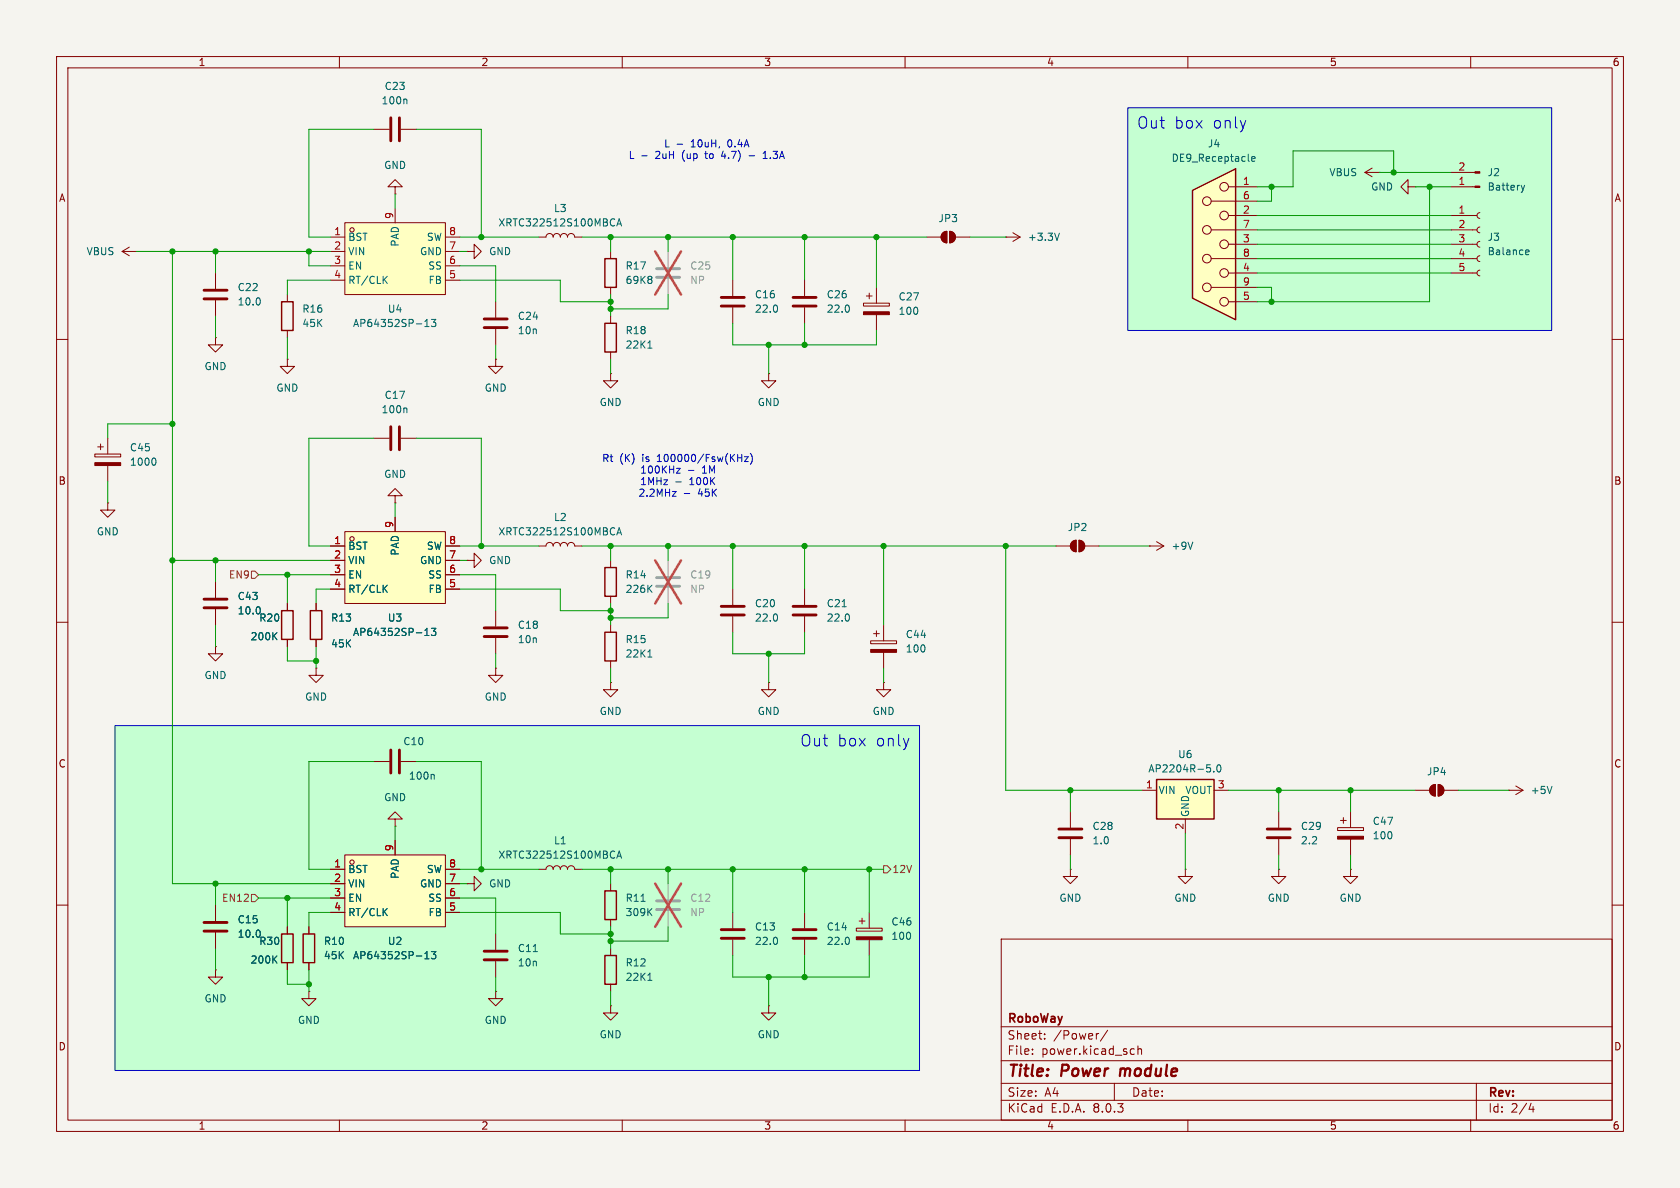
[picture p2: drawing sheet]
<svg xmlns="http://www.w3.org/2000/svg" width="297mm" height="210mm" viewBox="0 0 297 210" stroke-linecap="round" stroke-linejoin="round" font-family="sans-serif">
<path d="M0 0h297v210h-297z" fill="#f5f4ef" stroke="#f5f4ef" stroke-width=".18"/>
<g fill="none" stroke="#840000" stroke-width=".18">
<path d="M10 10h277v190h-277zM12 12h273v186h-273zM60 10v2M110 10v2M160 10v2M210 10v2M260 10v2M10 60h2M285 60h2M10 110h2M285 110h2M10 160h2"/>
<path d="M285 160h2M177 166h108v32h-108zM60 198v2M110 198v2M160 198v2M177 194.5h108M177 191.5h108M177 187.5h108M177 181.5h108M182.5 186.3v.1M182.5 185.5v.1M184.7 183.6v.1"/>
<path d="M184.7 182.8v.1M194.2 182.7l-.2 .1M195.8 182.1l-1.3 2M197 191.5v3M200.1 185.4l.4 .1M200.5 186.3l-.4 .1M201.2 185.5l.2-.1 .3 .1 .1 .9M201.2 184.9v1.5M210 198v2M260 198v2M261 191.5v6.5M270.7 195l-.4 1.1h.9"/>
<path d="M271 195.6v1"/>
</g>
<path d="M198.1 188.9l-.1 1.3" fill="none" stroke="#840000" stroke-width=".4"/>
<g fill="#c5ffd2">
<path d="M199.4 19.1h74.9v39.3h-74.9z"/>
<path d="M20.3 128.3h142.3v60.9h-142.3z"/>
</g>
<path d="M127.5 52.6h4.1M127.5 54.1h4.1M36.1 105.9h4M36.1 107.4h4M69.1 132.6v4.1M70.6 132.6v4.1M187.2 146.6h4.1M187.2 148.1h4.1" fill="none" stroke="#840000" stroke-width=".51"/>
<g fill="none" stroke="#840000" stroke-width=".18">
<path d="M129.5 49.5v2.8M129.5 54.4v2.8M163.8 41.9h2.6M166.7 41.2l.7-.3v2a1.02 1.02 0 0 1-.9-.6 1.02 1.02 0 0 1 .2-1.1zM167.9 40.9a1.02 1.02 0 0 1 1 1 1.02 1.02 0 0 1-1 1zM168.9 41.9h2.5M177.8 41.9h.1M177.8 41.9h2.5M179.1 41.1l1.2 .8M180.3 41.9l-1.2 .8M95.2 96.5h1.3a.64 .64 0 0 1 .7-.6 .64 .64 0 0 1 .6 .6 .64 .64 0 0 1 .6-.6 .64 .64 0 0 1 .7 .6 .64 .64 0 0 1 .6-.6 .64 .64 0 0 1 .6 .6 .64 .64 0 0 1 .7-.6 .64 .64 0 0 1 .6 .6h1.3M107.9 99.1v1.2"/>
<path d="M203.2 96.5h.1M203.2 96.5h2.5M204.5 95.8l1.2 .7M205.7 96.5l-1.2 .8M38.1 114.3v1.3h1.3l-1.3 1.2-1.3-1.2h1.3M38.1 114.3h.1M38.1 102.9v2.8M38.1 107.7v2.8M50.8 106.7v1.3M50.8 113v1.3M107.9 105.4v1.3M66 134.6h2.8"/>
<path d="M70.9 134.6h2.8M250.2 139.7h2.5M253 139l.7-.3v2a1.02 1.02 0 0 1-.9-.6 1.02 1.02 0 0 1 .2-1.1zM254.3 138.7a1.02 1.02 0 0 1 1 1 1.02 1.02 0 0 1-1 1zM255.3 139.7h2.5M266.7 139.7h.1M266.7 139.7h2.5M268 138.9l1.2 .8M269.2 139.7l-1.2 .8M69.8 144.8h1.3l-1.3-1.3-1.2 1.3h1.2v1.3M69.8 146.1h.1M189.2 153.7v1.2h1.3l-1.3 1.3-1.2-1.3h1.2"/>
<path d="M189.2 153.7h.1M189.2 143.5v2.8M189.2 148.3v2.8M54.6 163.8v1.3M54.6 170.2v1.3"/>
</g>
<g fill="none" stroke="#006464" stroke-width=".18">
<path d="M137.3 54l.2 .4-.2 .7M187.3 41.2l-.4 1.3M108.4 93.3l.3 .1M108.7 94.4l-.3 .2M109 94.6l.5-1.3 .4 1.3M109.2 94.2h.6M210.9 95.8l-.5 1.3M45.9 107.4l.1 .3v.6M48.4 112.4l.6 .7M49 111.8l-.8 .8M114.7 104l.6 .7M115.3 103.4l-.8 .8"/>
<path d="M76.6 136.9l.2 .2v.6M274.4 139l-.5 1.3"/>
</g>
<g fill="#840000" stroke="#840000" stroke-width=".18">
<path d="M166.7 41.2l.7-.3v2a1.02 1.02 0 0 1-.9-.6 1.02 1.02 0 0 1 .2-1.1z"/>
<path d="M167.9 40.9a1.02 1.02 0 0 1 1 1 1.02 1.02 0 0 1-1 1z"/>
<path d="M253 139l.7-.3v2a1.02 1.02 0 0 1-.9-.6 1.02 1.02 0 0 1 .2-1.1z"/>
<path d="M254.3 138.7a1.02 1.02 0 0 1 1 1 1.02 1.02 0 0 1-1 1z"/>
</g>
<path d="M49.8 108h2v5h-2zM106.9 100.3h2.1v5.1h-2.1zM53.6 165.1h2v5.1h-2z" fill="none" stroke="#840000" stroke-width=".25"/>
<path d="M61 151.1h17.7v12.7h-17.7z" fill="#ffffc2"/>
<g fill="none" stroke="#840000" stroke-width=".18">
<path d="M82.5 44.5h1.3v-1.3l1.3 1.3-1.3 1.2v-1.2M82.5 44.5h.1M58.4 153.7h2.6M58.4 156.2h2.6M58.4 158.8h2.6M61 151.1h17.7v12.7h-17.7zM69.8 148.6v2.5M78.7 153.7h2.6M78.7 156.2h2.6M78.7 158.8h2.6M58.4 161.3h2.6M78.7 161.3h2.6"/>
<circle cx="62.2" cy="152.4" r=".38"/>
</g>
<path d="M67.9 161.1l.6 .8M68.5 160.6l-.8 .7M75.1 169.5h.7M75.1 168.6l.4-.4v1.3M76.3 168.2h.7l-.4 .5 .4 .1v.6l-.2 .1-.5-.1" fill="none" stroke="#006464" stroke-width=".18"/>
<path d="M210.8 33.7l7.6-3.9v26.7l-7.6-3.8z" fill="#ffffc2"/>
<g fill="none" stroke="#840000" stroke-width=".18">
<path d="M214.1 35.6h8.1M217.2 38.1h5M217.2 33h5M214.1 50.8h8.1M214.1 45.7h8.1M214.1 40.6h8.1M217.2 53.3h5M217.2 48.3h5M217.2 43.2h5"/>
<circle cx="213.4" cy="35.6" r=".76"/>
<circle cx="216.4" cy="33" r=".76"/>
<circle cx="216.4" cy="38.1" r=".76"/>
<circle cx="213.4" cy="50.8" r=".76"/>
<circle cx="213.4" cy="40.6" r=".76"/>
<circle cx="213.4" cy="45.7" r=".76"/>
<circle cx="216.4" cy="48.3" r=".76"/>
<circle cx="216.4" cy="43.2" r=".76"/>
<circle cx="216.4" cy="53.3" r=".76"/>
</g>
<path d="M210.8 33.7l7.6-3.9v26.7l-7.6-3.8z" fill="none" stroke="#840000" stroke-width=".25"/>
<path d="M220.7 28.5h.2M221.3 28.1l.6-.1-.1-.3h-.3l-.2 .2v.6h.5" fill="none" stroke="#006464" stroke-width=".18"/>
<path d="M204.5 137.8h10.1v7h-10.1z" fill="#ffffc2"/>
<path d="M49.8 53.3h2v5.1h-2zM204.5 137.8h10.1v7h-10.1zM49.8 165.1h2v5.1h-2z" fill="none" stroke="#840000" stroke-width=".25"/>
<g fill="none" stroke="#840000" stroke-width=".18">
<path d="M241.3 30.5h2.5M241.3 30.5l1.3 .7M242.6 29.7l-1.3 .8M243.8 30.5h.1M248.9 33v-1.2l-1.3 1.2 1.3 1.3v-1.3h1.3M250.2 33h.1M256.5 38.1h4.6M256.5 30.5h4.3M256.5 33h4.3M261.6 37.6l-.3 .1-.2 .4 .2 .4 .3 .1M50.8 52.1v1.2M50.8 58.4v1.3"/>
<path d="M256.5 48.3h4.6M256.5 45.7h4.6M256.5 43.2h4.6M256.5 40.6h4.6M261.6 47.8l-.3 .1-.2 .4 .2 .3 .3 .2M261.6 45.2l-.3 .2-.2 .3 .2 .4 .3 .1M261.6 42.7l-.3 .1-.2 .4 .2 .3 .3 .2M261.6 40.1l-.3 .2-.2 .3 .2 .4 .3 .1M50.8 63.5v1.3h1.3l-1.3 1.2-1.3-1.2h1.3M50.8 63.5h.1M66 77.5h2.8M70.9 77.5h2.8"/>
<path d="M87.6 63.5v1.3h1.3l-1.3 1.2-1.2-1.2h1.2M87.6 63.5h.1M186.7 96.5h2.5M189.5 95.8l.7-.3v2a1.02 1.02 0 0 1-.9-.6 1.02 1.02 0 0 1 .2-1.1zM190.8 95.5a1.02 1.02 0 0 1 1 1 1.02 1.02 0 0 1-1 1zM191.8 96.5h2.5M153.9 113.3h4.6v.5h-4.6zM154.4 112h1M154.9 111.5v1M156.2 110.5v2.8M156.2 115.3v2.8M201.9 139.7h2.6"/>
<path d="M214.6 139.7h2.6M209.5 153.7v1.2h1.3l-1.3 1.3-1.2-1.3h1.2M209.5 153.7h.1M209.5 144.8v2.5M226.1 153.7v1.2h1.2l-1.2 1.3-1.3-1.3h1.3M226.1 153.7h.1M226.1 143.5v2.8M226.1 148.3v2.8M236.5 146.3h4.5v.5h-4.5zM237 145h1M237.5 144.5v1M238.8 153.7v1.2h1.2l-1.2 1.3-1.3-1.3h1.3"/>
<path d="M238.8 153.7h.1M238.8 143.5v2.8M238.8 148.3v2.8M38.1 160v2.8M38.1 164.8v2.8M50.8 163.8v1.3M50.8 170.2v1.3"/>
</g>
<path d="M268.9 32.8l.3 .8M269.2 33.6l-.2 .4M269.5 32.8l-.3 .8M269.8 45h.5M269.8 44.2h.3l.2 .3-.6 .1M71.8 72.1l.1 .2v.7M214.6 136.3v.2M215.3 135.3l.1-.1a.68 .68 0 0 1 .5 .6 .68 .68 0 0 1-.5 .7 .84 .84 0 0 1-.1-1.2zM45.9 164.5l.1 .4v.5M48.4 169.5l.6 .8M49 169l-.8 .7" fill="none" stroke="#006464" stroke-width=".18"/>
<g fill="#840000" stroke="#840000" stroke-width=".18">
<path d="M260.8 30.4h.8v.2h-.8z"/>
<path d="M260.8 32.9h.8v.2h-.8z"/>
<path d="M236.5 147.8h4.5v.5h-4.5z"/>
<path d="M153.9 114.8h4.6v.5h-4.6z"/>
<path d="M189.5 95.8l.7-.3v2a1.02 1.02 0 0 1-.9-.6 1.02 1.02 0 0 1 .2-1.1z"/>
<path d="M190.8 95.5a1.02 1.02 0 0 1 1 1 1.02 1.02 0 0 1-1 1z"/>
</g>
<path d="M69.1 75.4v4.1M70.6 75.4v4.1M224 146.6h4.1M224 148.1h4.1M36.1 163.1h4M36.1 164.6h4" fill="none" stroke="#840000" stroke-width=".51"/>
<path d="M61 39.4h17.7v12.7h-17.7z" fill="#ffffc2"/>
<g fill="none" stroke="#840000" stroke-width=".18">
<path d="M61 39.4h17.7v12.7h-17.7zM66 22.9h2.8M69.8 33h1.3l-1.3-1.2-1.2 1.2h1.2v1.3M69.8 34.3h.1M69.8 36.8v2.6M70.9 22.9h2.8M21.6 44.5h2.5M21.6 44.5l1.3 .7M22.9 43.7l-1.3 .8M24.1 44.5h.1M38.1 59.7v1.3h1.3l-1.3 1.2-1.3-1.2h1.3M38.1 59.7h.1"/>
<path d="M38.1 48.3v2.8M38.1 53.1v2.8M58.4 41.9h2.6M58.4 44.5h2.6M58.4 47h2.6M58.4 49.5h2.6M78.7 41.9h2.6M78.7 44.5h2.6M78.7 47h2.6M78.7 49.5h2.6M17.3 79h1M17.8 78.5v1"/>
<path d="M19 77.5v2.8M16.8 80.3h4.5v.5h-4.5zM19 88.9v1.3h1.3l-1.3 1.2-1.2-1.2h1.2M19 88.9h.1M19 82.3v2.8M55.9 106.7v1.3M55.9 113v1.3"/>
<circle cx="62.2" cy="40.6" r=".38"/>
</g>
<path d="M71.8 17.5l.1 .2v.7M45.9 52.8l.1 .3-.1 .7M67.9 49.4l.6 .7M68.5 48.8l-.8 .8M75.1 57.7h.7M75.1 56.8l.4-.3v1.2M76.3 56.5h.7l-.4 .4 .4 .2v.5l-.2 .1-.5-.1M27.3 81a.79 .79 0 0 1 0 1.2" fill="none" stroke="#006464" stroke-width=".18"/>
<path d="M16.8 81.8h4.5v.5h-4.5z" fill="#840000" stroke="#840000" stroke-width=".18"/>
<path d="M69.1 20.8v4.1M70.6 20.8v4.1M36.1 51.3h4M36.1 52.8h4" fill="none" stroke="#840000" stroke-width=".51"/>
<path d="M54.9 108h2v5h-2z" fill="none" stroke="#840000" stroke-width=".25"/>
<path d="M61 94h17.7v12.7h-17.7z" fill="#ffffc2"/>
<g fill="none" stroke="#840000" stroke-width=".18">
<path d="M87.6 53.3v2.8M87.6 58.2v2.8M95.2 41.9h1.3a.64 .64 0 0 1 .7-.6 .64 .64 0 0 1 .6 .6 .64 .64 0 0 1 .6-.6 .64 .64 0 0 1 .7 .6 .64 .64 0 0 1 .6-.6 .64 .64 0 0 1 .6 .6 .64 .64 0 0 1 .7-.6 .64 .64 0 0 1 .6 .6h1.3M107.9 44.5v1.2M107.9 50.8v1.3M107.9 55.9v1.3M142.2 49.5v2.8M142.2 54.4v2.8M152.7 53.6h4.5v.5h-4.5zM153.2 52.3h1M153.7 51.8v1M154.9 50.8v2.8"/>
<path d="M154.9 55.6v2.8M107.9 66v1.3h1.3l-1.3 1.3-1.2-1.3h1.2M107.9 66h.1M107.9 62.2v1.3M135.9 66v1.3h1.3l-1.3 1.3-1.3-1.3h1.3M135.9 66h.1M58.4 96.5h2.6M58.4 99.1h2.6M61 94h17.7v12.7h-17.7zM69.8 87.6h1.3l-1.3-1.2-1.2 1.2h1.2v1.3M69.8 88.9h.1M69.8 91.4v2.6"/>
<path d="M78.7 96.5h2.6M78.7 99.1h2.6M82.5 99.1h1.3v-1.3l1.3 1.3-1.3 1.2v-1.2M82.5 99.1h.1M38.1 102.9v2.8M38.1 107.7v2.8M50.8 106.7v1.3M50.8 113v1.3M55.9 118.1v1.3h1.2l-1.2 1.3-1.3-1.3h1.3M55.9 118.1h.1M55.9 106.7v1.3M55.9 113v1.3"/>
<path d="M58.4 101.6h2.6M58.4 104.1h2.6M78.7 101.6h2.6M78.7 104.1h2.6M87.6 118.1v1.3h1.3l-1.3 1.3-1.2-1.3h1.2M87.6 118.1h.1M87.6 108v2.7M87.6 112.8v2.8M107.9 110.5v1.3M107.9 116.8v1.3M129.5 104.1v2.8M129.5 109v2.8"/>
<path d="M142.2 104.1v2.8M142.2 109v2.8M107.9 120.7v1.2h1.3l-1.3 1.3-1.2-1.3h1.2M107.9 120.7h.1M135.9 120.7v1.2h1.3l-1.3 1.3-1.3-1.3h1.3M135.9 120.7h.1M156.2 120.7v1.2h1.3l-1.3 1.3-1.3-1.3h1.3M156.2 120.7h.1M58.4 153.7h2.6M58.4 156.2h2.6M58.4 158.8h2.6M69.8 148.6v2.5"/>
<path d="M78.7 153.7h2.6M78.7 156.2h2.6M78.7 158.8h2.6M82.5 156.2h1.3v-1.3l1.3 1.3-1.3 1.3v-1.3M82.5 156.2h.1M95.2 153.7h1.3a.64 .64 0 0 1 .7-.7 .64 .64 0 0 1 .6 .7 .64 .64 0 0 1 .6-.7 .64 .64 0 0 1 .7 .7 .64 .64 0 0 1 .6-.7 .64 .64 0 0 1 .6 .7 .64 .64 0 0 1 .7-.7 .64 .64 0 0 1 .6 .7h1.3M107.9 156.2v1.3M38.1 171.5v1.2h1.3l-1.3 1.3-1.3-1.3h1.3M38.1 171.5h.1M38.1 160v2.8M38.1 164.8v2.8M50.8 163.8v1.3"/>
<path d="M50.8 170.2v1.3M54.6 175.3v1.2h1.3l-1.3 1.3-1.3-1.3h1.3M54.6 175.3h.1M54.6 163.8v1.3M54.6 170.2v1.3M58.4 161.3h2.6M78.7 161.3h2.6M87.6 175.3v1.2h1.3l-1.3 1.3-1.2-1.3h1.2M87.6 175.3h.1M87.6 165.1v2.8M87.6 169.9v2.8M107.9 177.8v1.3h1.3l-1.3 1.2-1.2-1.2h1.2"/>
<path d="M107.9 177.8h.1M107.9 162.6v1.2M107.9 167.6v1.3M107.9 174v1.3M129.5 161.3v2.8M129.5 166.1v2.8M135.9 177.8v1.3h1.3l-1.3 1.2-1.3-1.2h1.3M135.9 177.8h.1M142.2 161.3v2.8M142.2 166.1v2.8M151.4 164.1h4.6v.5h-4.6zM151.9 162.8h1"/>
<path d="M152.4 162.3v1M153.7 161.3v2.8M153.7 166.1v2.8"/>
<circle cx="62.2" cy="95.3" r=".38"/>
</g>
<g fill="none" stroke="#006464" stroke-width=".18">
<path d="M108.4 38.7l.3 .1M108.7 39.8l-.3 .1M109 39.9l.5-1.2 .4 1.2M109.2 39.6h.6M115.1 48.9l.2 .2-.2 .2M115.1 49.4l.2 .2-.2 .4M150 54l.2 .4-.2 .7M114.5 61.5h.8M45.9 107.4l.1 .3v.6M48.4 112.4l.6 .7M49 111.8l-.8 .8M67.9 104l.6 .7"/>
<path d="M68.5 103.4l-.8 .8M75.1 112.3h.7M75.1 111.4l.4-.3v1.2M76.3 111.1h.7l-.4 .5 .4 .1v.5l-.2 .1-.5-.1M114.5 116.1h.8M137.3 108.7l.2 .3-.2 .7M148.9 107.3h.7M150 108.7l.2 .3-.2 .7M108.4 150.4l.3 .2M108.7 151.6l-.3 .1M109 151.7l.5-1.3 .4 1.3M109.2 151.3h.6"/>
<path d="M113.3 159.3h.7M45.9 164.5l.1 .4v.5M48.4 169.5l.6 .8M49 169l-.8 .7M67.9 161.1l.6 .8M68.5 160.6l-.8 .7M75.1 168.6l.4-.4v1.3M75.1 169.5h.7M76.3 168.2h.7l-.4 .5 .4 .1v.6l-.2 .1-.5-.1M94.3 168.2h.7M114.5 173.3h.8M114.7 161.1l.6 .8"/>
<path d="M115.3 160.6l-.8 .7M137.3 165.8l.2 .4-.2 .6M150 165.8l.2 .4-.2 .6"/>
</g>
<g fill="none" stroke="#840000" stroke-width=".51">
<path d="M85.6 56.4h4.1M85.6 57.9h4.1M140.2 52.6h4.1M140.2 54.1h4.1M85.6 111h4.1M85.6 112.5h4.1M127.5 107.2h4.1M127.5 108.7h4.1M140.2 107.2h4.1M140.2 108.7h4.1M85.6 168.1h4.1M85.6 169.7h4.1"/>
<path d="M127.5 164.3h4.1M127.5 165.9h4.1M140.2 164.3h4.1M140.2 165.9h4.1"/>
</g>
<path d="M116.1 47.5h4M116.1 49h4M116.1 102.1h4M116.1 103.6h4M116.1 159.3h4M116.1 160.8h4" fill="none" stroke="#9c9b98" stroke-width=".51"/>
<path d="M118.1 44.5v2.7M118.1 49.3v2.8M118.1 99.1v2.8M118.1 103.9v2.8M118.1 156.2v2.8M118.1 161v2.8" fill="none" stroke="#9c9b98" stroke-width=".18"/>
<path d="M115.8 44.5l4.6 7.6M120.4 44.5l-4.6 7.6M115.8 99.1l4.6 7.6M120.4 99.1l-4.6 7.6M115.8 156.2l4.6 7.6M120.4 156.2l-4.6 7.6" fill="none" stroke="#e65255" stroke-width=".46"/>
<path d="M106.9 57.2h2.1v5h-2.1zM106.9 45.7h2.1v5.1h-2.1zM106.9 111.8h2.1v5h-2.1zM106.9 157.5h2.1v5.1h-2.1zM106.9 168.9h2.1v5.1h-2.1z" fill="none" stroke="#840000" stroke-width=".25"/>
<g fill="#840000" stroke="#840000" stroke-width=".18">
<path d="M151.4 165.6h4.6v.5h-4.6z"/>
<path d="M152.7 55.1h4.5v.5h-4.5z"/>
</g>
<path d="M44.4 101h.7l.6 .6-.6 .6h-.7zM44.4 158.1h.7l.6 .7-.6 .6h-.7zM156.2 153h.6l.7 .7-.7 .6h-.6z" fill="none" stroke="#725600" stroke-width=".18"/>
<g fill="none" stroke="#0000c2" stroke-width=".18">
<path d="M199.4 19.1h74.9v39.3h-74.9zM113.4 27.5h1M119.7 25.5h1M127.8 26.7l-.3 .9h.8M132.4 27.5h1M134.9 28h.7M134.9 27.1l.4-.3v1.2M118.9 86.9h.6l-.6 .8h.6M119.5 85.2h.9M120.3 82.8l-.7 .8h.7M121 87.2h.9M121.7 83.2h1"/>
<path d="M130.4 80.9h.7M131.1 80.3v1.3M131.6 80.7h.7l-.7 .9h.7M132.6 80.1a1.46 1.46 0 0 1 0 2M20.3 128.3h142.3v60.9h-142.3z"/>
</g>
<g fill="none" stroke="#009600" stroke-width=".18">
<path d="M66 22.9h-11.4v19h3.8M69.8 34.3v2.5M73.7 22.9h11.4v19M222.2 38.1h34.3M224.8 33v2.6h-2.6M243.8 30.5h12.7M246.4 30.5v-3.8h-17.8v6.3h-6.4M250.2 33h6.3M252.7 33v20.3h-30.5M24.1 44.5h34.3M30.5 44.5v111.7h27.9M38.1 44.5v3.8"/>
<path d="M38.1 55.9v3.8M50.8 59.7v3.8M54.6 44.5v2.5h3.8M58.4 49.5h-7.6v2.6M81.3 41.9h13.9M81.3 49.5h17.8v3.8h8.8M81.3 47h6.3v6.3M81.3 44.5h1.2M102.9 41.9h60.9M107.9 41.9v2.6M107.9 52.1v3.8M118.1 41.9v2.6"/>
<path d="M118.1 52.1v2.5h-10.2M129.5 41.9v7.6M129.5 57.2v3.8h25.4v-2.6M142.2 41.9v7.6M142.2 57.2v3.8M154.9 41.9v8.9M171.4 41.9h6.4M222.2 50.8h2.6v2.5M222.2 40.6h34.3M222.2 43.2h34.3M222.2 45.7h34.3M222.2 48.3h34.3"/>
<path d="M30.5 74.9h-11.5v2.6M66 77.5h-11.4v19h3.8M73.7 77.5h11.4v19M87.6 61v2.5M107.9 63.5v2.5M135.9 61v5M19 85.1v3.8M30.5 99.1h27.9M38.1 99.1v3.8M69.8 88.9v2.5M81.3 96.5h13.9M81.3 99.1h1.2"/>
<path d="M102.9 96.5h83.8M107.9 96.5v2.6M118.1 96.5v2.6M129.5 96.5v7.6M142.2 96.5v7.6M156.2 96.5v14M177.8 96.5v43.2h24.1M194.3 96.5h8.9M38.1 110.5v3.8M45.7 101.6h12.7M50.8 101.6v5.1M50.8 114.3v2.5h5.1"/>
<path d="M55.9 114.3v3.8M58.4 104.1h-2.5v2.6M81.3 101.6h6.3v6.4M81.3 104.1h17.8v3.9h8.8M87.6 115.6v2.5M107.9 106.7v3.8M107.9 118.1v2.6M118.1 106.7v2.5h-10.2M129.5 111.8v3.8h12.7v-3.8M135.9 115.6v5.1M156.2 118.1v2.6M66 134.6h-11.4v19.1h3.8"/>
<path d="M73.7 134.6h11.4v19.1M189.2 139.7v3.8M217.2 139.7h33M226.1 139.7v3.8M238.8 139.7v3.8M257.8 139.7h8.9M38.1 156.2v3.8M45.7 158.8h12.7M50.8 158.8v5M69.8 146.1v2.5M81.3 153.7h13.9M81.3 158.8h6.3v6.3"/>
<path d="M81.3 156.2h1.2M102.9 153.7h53.3M107.9 153.7v2.5M118.1 153.7v2.5M129.5 153.7v7.6M142.2 153.7v7.6M153.7 153.7v7.6M189.2 151.1v2.6M209.5 147.3v6.4M226.1 151.1v2.6M238.8 151.1v2.6M38.1 167.6v3.9"/>
<path d="M50.8 171.5v2.5h3.8M54.6 171.5v3.8M58.4 161.3h-3.8v2.5M81.3 161.3h17.8v3.8h8.8M87.6 172.7v2.6M107.9 163.8v3.8M107.9 175.3v2.5M118.1 163.8v2.6h-10.2M129.5 168.9v3.8h24.2v-3.8M135.9 172.7v5.1M142.2 168.9v3.8"/>
</g>
<g fill="#009600" stroke="#009600" stroke-width=".18">
<circle cx="252.7" cy="33" r=".46"/>
<circle cx="246.4" cy="30.5" r=".46"/>
<circle cx="224.8" cy="33" r=".46"/>
<circle cx="107.9" cy="54.6" r=".46"/>
<circle cx="129.5" cy="41.9" r=".46"/>
<circle cx="118.1" cy="41.9" r=".46"/>
<circle cx="135.9" cy="61" r=".46"/>
<circle cx="142.2" cy="61" r=".46"/>
<circle cx="142.2" cy="41.9" r=".46"/>
<circle cx="129.5" cy="96.5" r=".46"/>
<circle cx="142.2" cy="96.5" r=".46"/>
<circle cx="135.9" cy="115.6" r=".46"/>
<circle cx="177.8" cy="96.5" r=".46"/>
<circle cx="154.9" cy="41.9" r=".46"/>
<circle cx="107.9" cy="41.9" r=".46"/>
<circle cx="85.1" cy="41.9" r=".46"/>
<circle cx="107.9" cy="53.3" r=".46"/>
<circle cx="156.2" cy="96.5" r=".46"/>
<circle cx="224.8" cy="53.3" r=".46"/>
<circle cx="153.7" cy="153.7" r=".46"/>
<circle cx="189.2" cy="139.7" r=".46"/>
<circle cx="226.1" cy="139.7" r=".46"/>
<circle cx="238.8" cy="139.7" r=".46"/>
<circle cx="54.6" cy="174" r=".46"/>
<circle cx="50.8" cy="158.8" r=".46"/>
<circle cx="38.1" cy="156.2" r=".46"/>
<circle cx="85.1" cy="153.7" r=".46"/>
<circle cx="30.5" cy="99.1" r=".46"/>
<circle cx="50.8" cy="101.6" r=".46"/>
<circle cx="38.1" cy="99.1" r=".46"/>
<circle cx="30.5" cy="74.9" r=".46"/>
<circle cx="38.1" cy="44.5" r=".46"/>
<circle cx="54.6" cy="44.5" r=".46"/>
<circle cx="30.5" cy="44.5" r=".46"/>
<circle cx="85.1" cy="96.5" r=".46"/>
<circle cx="55.9" cy="116.8" r=".46"/>
<circle cx="129.5" cy="153.7" r=".46"/>
<circle cx="142.2" cy="172.7" r=".46"/>
<circle cx="135.9" cy="172.7" r=".46"/>
<circle cx="142.2" cy="153.7" r=".46"/>
<circle cx="118.1" cy="153.7" r=".46"/>
<circle cx="107.9" cy="153.7" r=".46"/>
<circle cx="107.9" cy="165.1" r=".46"/>
<circle cx="107.9" cy="166.4" r=".46"/>
<circle cx="107.9" cy="109.2" r=".46"/>
<circle cx="107.9" cy="96.5" r=".46"/>
<circle cx="107.9" cy="108" r=".46"/>
<circle cx="118.1" cy="96.5" r=".46"/>
</g>
<g font-size="2.8" fill="#0000c2">
<text x="200.9" y="23">Out</text>
<text x="207.5" y="23">box</text>
<text x="214.3" y="23">only</text>
<text x="141.5" y="132.2">Out</text>
<text x="148.1" y="132.2">box</text>
<text x="154.9" y="132.2">only</text>
</g>
<g font-size="2.8" fill="#840000">
<text x="178" y="190.9">Title:</text>
<text x="187.7" y="190.9">Power</text>
<text x="198.8" y="190.9">module</text>
</g>
<g font-size="2.1" fill="#840000">
<text x="178" y="184">Sheet:</text>
<text x="178" y="181.2">RoboWay</text>
<text x="186.2" y="184">/Power/</text>
<text x="178" y="186.7">File:</text>
<text x="184.1" y="186.7">power.kicad_sch</text>
<text x="178" y="196.9">KiCad</text>
<text x="178" y="194.1">Size:</text>
<text x="184.7" y="194.1">A4</text>
<text x="185.7" y="196.9">E.D.A.</text>
<text x="193.3" y="196.9">8.0.3</text>
<text x="200" y="194.1">Date:</text>
<text x="263" y="194.3">Rev:</text>
<text x="263" y="196.9">Id:</text>
<text x="267.1" y="196.9">2/4</text>
</g>
<g font-size="1.8" fill="#840000">
<text x="35" y="11.9">1</text>
<text x="85" y="11.9">2</text>
<text x="135" y="11.9">3</text>
<text x="185" y="11.9">4</text>
<text x="235" y="11.9">5</text>
<text x="285" y="11.9">6</text>
<text x="10.3" y="35.9">A</text>
<text x="285.3" y="35.9">A</text>
<text x="10.3" y="85.9">B</text>
<text x="285.3" y="85.9">B</text>
<text x="10.3" y="135.9">C</text>
<text x="285.3" y="135.9">C</text>
<text x="10.3" y="185.9">D</text>
<text x="285.3" y="185.9">D</text>
<text x="35" y="199.9">1</text>
<text x="85" y="199.9">2</text>
<text x="135" y="199.9">3</text>
<text x="185" y="199.9">4</text>
<text x="235" y="199.9">5</text>
<text x="285" y="199.9">6</text>
</g>
<g font-size="1.8" fill="#006464">
<text x="67.9" y="16.1">C23</text>
<text x="67.4" y="18.6">100n</text>
<text x="207" y="28.8">DE9_Receptacle</text>
<text x="213.4" y="26.3">J4</text>
<text x="67.8" y="30.1">GND</text>
<text x="234.9" y="31.3">VBUS</text>
<text x="242.3" y="33.9">GND</text>
<text x="262.9" y="31.3">J2</text>
<text x="262.9" y="33.9">Battery</text>
<text x="88" y="40.2">XRTC322512S100MBCA</text>
<text x="97.8" y="37.7">L3</text>
<text x="165.8" y="39.5">JP3</text>
<text x="15.2" y="45.3">VBUS</text>
<text x="61.5" y="42.8">BST</text>
<text x="61.5" y="45.3">VIN</text>
<text x="61.5" y="47.9">EN</text>
<text x="70.7" y="43.7" transform="rotate(-90 70.7 43.7)">PAD</text>
<text x="74.2" y="45.3">GND</text>
<text x="75.4" y="42.8">SW</text>
<text x="75.6" y="47.9">SS</text>
<text x="86.4" y="45.3">GND</text>
<text x="110.5" y="47.9">R17</text>
<text x="181.6" y="42.8">+3.3V</text>
<text x="262.9" y="42.8">J3</text>
<text x="262.9" y="45.3">Balance</text>
<text x="41.9" y="51.7">C22</text>
<text x="61.5" y="50.4">RT/CLK</text>
<text x="75.7" y="50.4">FB</text>
<text x="110.5" y="50.4">69K8</text>
<text x="133.4" y="52.9">C16</text>
<text x="146.1" y="52.9">C26</text>
<text x="158.8" y="53.3">C27</text>
<text x="41.9" y="54.2">10.0</text>
<text x="53.3" y="55.5">R16</text>
<text x="53.3" y="58">45K</text>
<text x="62.3" y="58">AP64352SP-13</text>
<text x="68.5" y="55.5">U4</text>
<text x="91.4" y="56.7">C24</text>
<text x="91.4" y="59.3">10n</text>
<text x="110.5" y="59.3">R18</text>
<text x="133.4" y="55.5">22.0</text>
<text x="146.1" y="55.5">22.0</text>
<text x="158.8" y="55.9">100</text>
<text x="36.1" y="65.6">GND</text>
<text x="110.5" y="61.8">22K1</text>
<text x="48.8" y="69.4">GND</text>
<text x="67.9" y="70.7">C17</text>
<text x="85.6" y="69.4">GND</text>
<text x="105.9" y="72">GND</text>
<text x="133.9" y="72">GND</text>
<text x="67.4" y="73.3">100n</text>
<text x="22.9" y="80">C45</text>
<text x="22.9" y="82.5">1000</text>
<text x="67.8" y="84.7">GND</text>
<text x="17" y="94.8">GND</text>
<text x="88" y="94.8">XRTC322512S100MBCA</text>
<text x="97.8" y="92.3">L2</text>
<text x="188.7" y="94.1">JP2</text>
<text x="61.5" y="97.4">BST</text>
<text x="61.5" y="99.9">VIN</text>
<text x="70.7" y="98.3" transform="rotate(-90 70.7 98.3)">PAD</text>
<text x="74.2" y="99.9">GND</text>
<text x="75.4" y="97.4">SW</text>
<text x="86.4" y="99.9">GND</text>
<text x="207" y="97.4">+9V</text>
<text x="41.9" y="106.3">C43</text>
<text x="61.5" y="102.5">EN</text>
<text x="61.5" y="105">RT/CLK</text>
<text x="75.6" y="102.5">SS</text>
<text x="75.7" y="105">FB</text>
<text x="110.5" y="105">226K</text>
<text x="110.5" y="102.5">R14</text>
<text x="133.4" y="107.5">C20</text>
<text x="146.1" y="107.5">C21</text>
<text x="41.9" y="108.8">10.0</text>
<text x="44.2" y="113.4">200K</text>
<text x="45.7" y="110.1">R20</text>
<text x="58.4" y="110.1">R13</text>
<text x="62.3" y="112.6">AP64352SP-13</text>
<text x="68.5" y="110.1">U3</text>
<text x="91.4" y="111.4">C18</text>
<text x="91.4" y="113.9">10n</text>
<text x="110.5" y="113.9">R15</text>
<text x="133.4" y="110.1">22.0</text>
<text x="146.1" y="110.1">22.0</text>
<text x="160" y="113">C44</text>
<text x="58.4" y="114.7">45K</text>
<text x="110.5" y="116.4">22K1</text>
<text x="160" y="115.5">100</text>
<text x="36.1" y="120.2">GND</text>
<text x="53.8" y="124.1">GND</text>
<text x="85.6" y="124.1">GND</text>
<text x="71.2" y="131.9">C10</text>
<text x="105.9" y="126.6">GND</text>
<text x="133.9" y="126.6">GND</text>
<text x="154.2" y="126.6">GND</text>
<text x="202.9" y="136.8">AP2204R-5.0</text>
<text x="208.2" y="134.2">U6</text>
<text x="252.2" y="137.3">JP4</text>
<text x="67.8" y="141.8">GND</text>
<text x="72.2" y="138">100n</text>
<text x="204.7" y="140.6">VIN</text>
<text x="209.5" y="140.6">VOUT</text>
<text x="270.5" y="140.6">+5V</text>
<text x="97.8" y="149.5">L1</text>
<text x="193" y="146.9">C28</text>
<text x="193" y="149.5">1.0</text>
<text x="210.4" y="144.5" transform="rotate(-90 210.4 144.5)">GND</text>
<text x="229.9" y="146.9">C29</text>
<text x="229.9" y="149.5">2.2</text>
<text x="242.6" y="148.6">100</text>
<text x="242.6" y="146">C47</text>
<text x="61.5" y="154.5">BST</text>
<text x="70.7" y="155.5" transform="rotate(-90 70.7 155.5)">PAD</text>
<text x="75.4" y="154.5">SW</text>
<text x="88" y="152">XRTC322512S100MBCA</text>
<text x="61.5" y="157.1">VIN</text>
<text x="61.5" y="159.6">EN</text>
<text x="74.2" y="157.1">GND</text>
<text x="75.6" y="159.6">SS</text>
<text x="86.4" y="157.1">GND</text>
<text x="110.5" y="159.6">R11</text>
<text x="187.2" y="159.6">GND</text>
<text x="207.5" y="159.6">GND</text>
<text x="224" y="159.6">GND</text>
<text x="236.7" y="159.6">GND</text>
<text x="41.9" y="166">10.0</text>
<text x="41.9" y="163.4">C15</text>
<text x="45.7" y="167.2">R30</text>
<text x="57.2" y="167.2">R10</text>
<text x="61.5" y="162.2">RT/CLK</text>
<text x="68.5" y="167.2">U2</text>
<text x="75.7" y="162.2">FB</text>
<text x="110.5" y="162.2">309K</text>
<text x="133.4" y="167.2">22.0</text>
<text x="133.4" y="164.7">C13</text>
<text x="146.1" y="167.2">22.0</text>
<text x="146.1" y="164.7">C14</text>
<text x="157.5" y="166.3">100</text>
<text x="157.5" y="163.8">C46</text>
<text x="44.2" y="170.5">200K</text>
<text x="57.2" y="169.8">45K</text>
<text x="62.3" y="169.8">AP64352SP-13</text>
<text x="91.4" y="168.5">C11</text>
<text x="91.4" y="171">10n</text>
<text x="110.5" y="173.6">22K1</text>
<text x="110.5" y="171">R12</text>
<text x="36.1" y="177.4">GND</text>
<text x="52.6" y="181.2">GND</text>
<text x="85.6" y="181.2">GND</text>
<text x="105.9" y="183.7">GND</text>
<text x="133.9" y="183.7">GND</text>
</g>
<g font-size="1.8" fill="#0000c2">
<text x="111" y="28.3">L -</text>
<text x="116" y="28.3">2uH</text>
<text x="117.3" y="26.3">L -</text>
<text x="120.8" y="28.3">(up</text>
<text x="122.2" y="26.3">10uH,</text>
<text x="125.2" y="28.3">to</text>
<text x="128.2" y="28.3">4.7)</text>
<text x="128.9" y="26.3">0.4A</text>
<text x="136" y="28.3">1.3A</text>
<text x="106.4" y="81.9">Rt</text>
<text x="109.5" y="81.9">(K)</text>
<text x="113.1" y="83.9">100KHz</text>
<text x="113.7" y="81.9">is</text>
<text x="116.5" y="81.9">100000/Fsw(KHz)</text>
<text x="124.2" y="83.9">1M</text>
<text x="112.8" y="88">2.2MHz</text>
<text x="113.1" y="86">1MHz</text>
<text x="122" y="86">100K</text>
<text x="123.5" y="88">45K</text>
</g>
<g font-size="1.8" fill="#a90000">
<text x="219.6" y="32.8">1</text>
<text x="219.6" y="35.3">6</text>
<text x="257.7" y="32.8">1</text>
<text x="257.7" y="30.2">2</text>
<text x="59" y="41.7">1</text>
<text x="69.6" y="38.8" transform="rotate(-90 69.6 38.8)">9</text>
<text x="79.3" y="41.7">8</text>
<text x="219.6" y="37.8">2</text>
<text x="219.6" y="40.4">7</text>
<text x="257.7" y="37.8">1</text>
<text x="257.7" y="40.4">2</text>
<text x="59" y="44.2">2</text>
<text x="59" y="46.7">3</text>
<text x="79.3" y="46.7">6</text>
<text x="79.3" y="44.2">7</text>
<text x="219.6" y="42.9">3</text>
<text x="219.6" y="45.5">8</text>
<text x="257.7" y="42.9">3</text>
<text x="257.7" y="45.5">4</text>
<text x="59" y="49.3">4</text>
<text x="79.3" y="49.3">5</text>
<text x="219.6" y="48">4</text>
<text x="219.6" y="53.1">5</text>
<text x="219.6" y="50.5">9</text>
<text x="257.7" y="48">5</text>
<text x="69.6" y="93.4" transform="rotate(-90 69.6 93.4)">9</text>
<text x="59" y="96.3">1</text>
<text x="59" y="98.8">2</text>
<text x="59" y="101.3">3</text>
<text x="79.3" y="101.3">6</text>
<text x="79.3" y="98.8">7</text>
<text x="79.3" y="96.3">8</text>
<text x="59" y="103.9">4</text>
<text x="79.3" y="103.9">5</text>
<text x="202.5" y="139.4">1</text>
<text x="215.2" y="139.4">3</text>
<text x="209.3" y="146.8" transform="rotate(-90 209.3 146.8)">2</text>
<text x="59" y="153.4">1</text>
<text x="59" y="156">2</text>
<text x="69.6" y="150.6" transform="rotate(-90 69.6 150.6)">9</text>
<text x="79.3" y="156">7</text>
<text x="79.3" y="153.4">8</text>
<text x="59" y="158.5">3</text>
<text x="59" y="161">4</text>
<text x="79.3" y="161">5</text>
<text x="79.3" y="158.5">6</text>
</g>
<g font-size="1.8" fill="#939391">
<text x="121.9" y="47.9">C25</text>
<text x="121.9" y="50.4">NP</text>
<text x="121.9" y="105">NP</text>
<text x="121.9" y="102.5">C19</text>
<text x="121.9" y="159.6">C12</text>
<text x="121.9" y="162.2">NP</text>
</g>
<g font-size="1.8" fill="#725600">
<text x="40.4" y="102.5">EN9</text>
<text x="157.7" y="154.5">12V</text>
<text x="39.2" y="159.6">EN12</text>
</g>
</svg>
